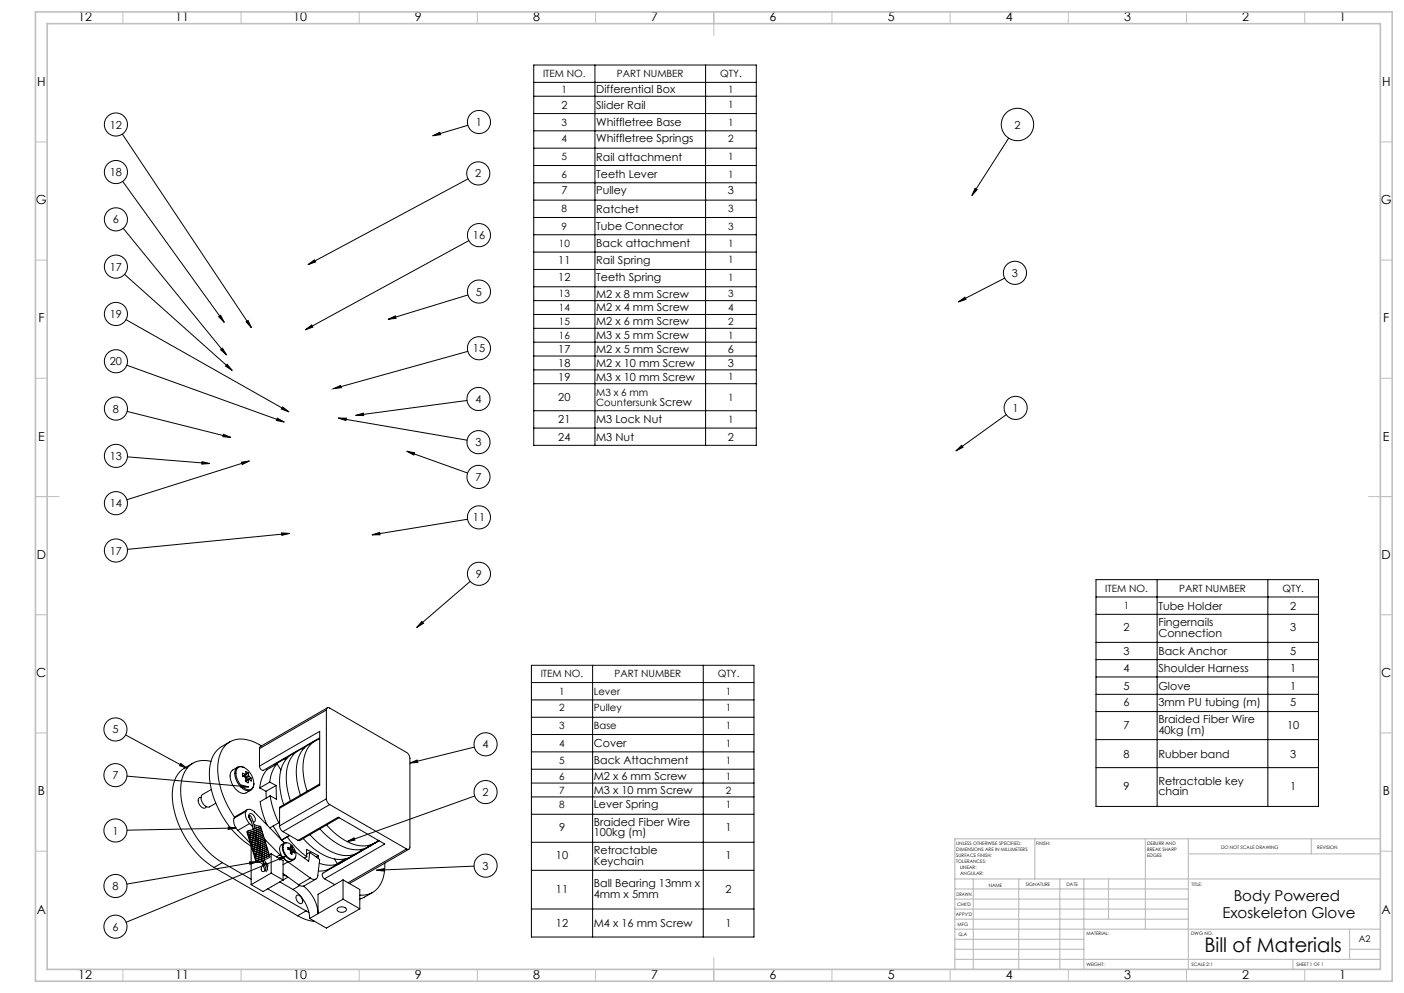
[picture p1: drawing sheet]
<svg xmlns="http://www.w3.org/2000/svg" width="594mm" height="420mm" viewBox="0 0 594 420" stroke-linecap="round" stroke-linejoin="round" font-family="sans-serif">
<g fill="none" stroke="#000" stroke-width=".42">
<path d="M225.8 27.5h94.2v160.9h-94.2zM225.8 34.8h94.2M251.7 27.5v160.9M298.5 27.5v160.9M51.8 56.7l54.6 81.9M183.1 57.4l3-1.4 .3 1zM197.9 53l-14.8 4.4M225.8 40.7h94.2M225.8 48h94.2M225.8 55.3h94.2M426.8 58.4l-15.6 24.3M51.9 76.7l43 59.6"/>
<path d="M198 75.7l-67.6 36.2M225.8 62.7h94.2M225.8 70h94.2M225.8 77.3h94.2M412.5 79.6l.9 .6-2.2 2.5zM52.1 96.6l43.7 53.5M225.8 84.6h94.2M225.8 92h94.2M225.8 99.3h94.2M52.7 116l45.5 40.7M130.4 111.9l2.6-2 .5 .9zM198.3 101.8l-69.1 37.7"/>
<path d="M225.8 106.6h94.2M225.8 114h94.2M425.1 117.6l-19.6 10.1M53.3 135.2l68.9 39M92.5 133.9l.8-.6 1.6 3zM104.1 136.1l.9-.5 1.4 3zM129.2 139.5l2.7-2 .5 .8zM164.3 135.1l3-1.5 .3 1zM198 124.8l-33.7 10.3M225.8 121.3h94.2M225.8 127.2h94.2M225.8 133h94.2"/>
<path d="M225.8 138.9h94.2M405.5 127.7l2.7-2 .5 .9zM53.6 154.5l66.6 24M93.3 147.9l.8-.6 1.7 2.8zM96.1 154.1l2.1 2.6-2.8-1.8zM197.9 148.6l-56.7 15.8M225.8 144.7h94.2M225.8 150.6h94.2M225.8 156.4h94.2M53.8 174l43.8 11M117.3 176.9l2.9 1.6-3.3-.6zM119.6 172.1l2.6 2.1-3.1-1.2z"/>
<path d="M141.2 164.4l3-1.4a.5 .5 0 0 0-.3 .6 .5 .5 0 0 0 .6 .4zM143.2 176.8l54.4 9.4M143.2 176.8l3.3 .1-.2 1zM150.5 175.7l3.2-1 .1 1.1zM197.6 169.4l-47.1 6.3M225.8 162.3h94.2M225.8 173.7h94.2M425.7 175.4l-21.2 15.3M53.9 193.2l34.8 2.9M85.5 195.3l3.2 .8-3.3 .2zM94.5 183.7l3.1 1.3-3.3-.3zM102.2 195.5l3.3-.5-3 1.5z"/>
<path d="M105.5 195l-51.8 16.4M172.1 190.9l25.7 9.2M172.1 190.9l3.3 .6-.3 1zM225.8 181.1h94.2M404.5 190.7l2.3-2.3 .6 .8zM197.8 219.6l-40.4 6.6M119.1 225.4l3.3 .2-3.2 .8zM122.4 225.6l-68.5 6.8M157.4 226.2l3.2-1 .2 1zM198.9 245.9l-22.6 19.5M463.7 245.2h94.1v95.9h-94.1zM463.7 259.8h94.1"/>
<path d="M463.7 252.5h94.1M489.5 245.2v95.9M536.4 245.2v95.9M178.5 262.8l.7 .8-2.9 1.8zM463.7 271.7h94.1M463.7 279h94.1M138.5 299.4l-28.3 16.3-.4 .9M224.8 281.4h94.2v114.9h-94.2zM224.8 296h94.2M224.8 288.7h94.2M250.7 281.4v114.9M297.5 281.4v114.9"/>
<path d="M463.7 286.3h94.1M463.7 293.7h94.1M53.1 310.9l26 14.1M97.3 313.7l-3.5 2.1a11.9 11.9 0 0 0-5.2 10.6 39.1 39.1 0 0 0 17.7 31.5v16.3M109.8 316.6v7.4M110.6 315.5a13.9 13.9 0 0 0-12.5-2.1 11.7 11.7 0 0 0-6 11 37 37 0 0 0 7.1 21.3M126.3 317.4a12.7 12.7 0 0 0-8 13.6l.6 5.1 1.1 4.3M128.6 316.5a9.6 9.6 0 0 0-7.1 8.2 26.8 26.8 0 0 0 1.4 14.1M133.4 313.4a12.7 12.7 0 0 0-8.1 13.5l.6 5.2 1.2 4.2M135.3 312.1l-23.8 13.7a1.61 1.61 0 0 1-1.7-1.8M135.3 312.5a10.4 10.4 0 0 0-7 9.6 29.8 29.8 0 0 0 1.6 12.6M138.1 300.3a.86 .86 0 0 1 .4-.9 .86 .86 0 0 1 1 .1l32.5 18.8a3.2 3.2 0 0 1 1.4 2.4v37.6a.86 .86 0 0 1-.4 .9 .86 .86 0 0 1-1-.1"/>
<path d="M138.1 300.3v37.6M138.1 300.3l-28.3 16.3M200.7 316l-27.3 6.7M224.8 303.4h94.2M224.8 310.7h94.2M224.8 318h94.2M463.7 301h94.1M463.7 312.8h94.1M53.7 328.3l51.6 4.5M76.5 322.9l2.6 2.1-3.1-1.2zM81.6 322.8l-3.5 2.1a11.9 11.9 0 0 0-5.2 10.6 38.9 38.9 0 0 0 17.7 31.4M85.1 337.3h-.4a2.12 2.12 0 0 0 0 3.4l1.2 1.1a.93 .93 0 0 0 1.4-.6"/>
<path d="M89.3 322a9.6 9.6 0 0 0-12.5 8.4 36.2 36.2 0 0 0 9.1 27.4l4 4 4.2 3.1M89.4 333.9l-3.7 2.2a3.6 3.6 0 0 0 2.5 5.3l3.1-1.7M98.2 325.8l2.3-1.3a4.1 4.1 0 0 0-.7 5.1 6.3 6.3 0 0 0 5.8 4.8l.4-.2a4 4 0 0 1-3.6 1.3 7.6 7.6 0 0 1-4.5-9.2zM100.3 325.1a2.95 2.95 0 0 1 4.6 .7 6 6 0 0 1 1.6 7.9 3.8 3.8 0 0 1-4.8-1.8 6.6 6.6 0 0 1-1.4-6.8zM100.5 324.5l1.5-.3 1.2 .4M102 332l3.3 .8-3.4 .2zM103.8 327.5l-.7-.3a.45 .45 0 0 0-.6 .1 .45 .45 0 0 0 .1 .6v.3l1.2 .5 .3 .5M104.1 327.4l-.3 .1M104.1 329.2v.2a.95 .95 0 0 0-.1 1.1 .95 .95 0 0 0 1 .5l.2-1.2M104.1 327.4l-1.4 .9 1.1-.8M105 326.9l.2 1.1M105 326.9l-1.1-.6 .2 1.1"/>
<path d="M105 326.9l-1.5 1.7M105.2 328l.2 .5M105.2 329.8l-1.3 .6M105.2 328l-1.3 .8M105.4 329.7l-.2 .1M105.4 328.5l.9 .7M105.4 329.7l-1.5 .7M105.4 328.5l-1.3 .6M106.3 329.2v1.2l-.9-.7M106.3 329.2l-2.2 .4M107.4 331.5a3 3 0 0 1-1.4 2.7M109.8 324l25.5-14.7v22.8l-17 9.8"/>
<path d="M109.9 333.3l2.6 1.4M112.5 334.7l.1 2.9M114.1 330.8l2.7 1.4M114.1 330.8l-4.2 2.5M114.3 336.6a37.3 37.3 0 0 0 3.6 11.4M114.3 336.6l-4.2 2.5 .8 4.2 2.1 5.7M116.8 332.2l.1 5.8-2.6-1.4M116.8 332.2l-4.3 2.5M117.2 323.1a13.3 13.3 0 0 0-3.1 7.7M117.2 323.1l-4.2 2.4a13 13 0 0 0-3.1 7.8M117.2 323.1l1.7 2.6M120 320.9l.3 .1"/>
<path d="M120.6 320.9l.3 .4M120.6 320.9l-4.2 2.4 .1 .2M121.5 320.6l-.9 .3M135.3 331.6l-16.7 9.6-.3 .7M138.1 337.9a3.2 3.2 0 0 0 1.4 2.4M138.1 337.9l-19.8 11.4M173.4 322.7l3.1-1.2 .2 1zM200.8 336.7l-53.9 19.3M224.8 325.3h94.2M224.8 331.2h94.2M224.8 337.1h94.2M463.7 324.7h94.1"/>
<path d="M96.6 349.8l3.3 .4-3.3 .6zM99.1 346.1a5.4 5.4 0 0 0 1.5 5.1M99.9 350.2l-46.2 .9M100.6 351.2l5.5 5.6M104 343.2a2.11 2.11 0 0 1 3.7 .3l12.7 13.1M104 343.2a5.4 5.4 0 0 0 1.6 5.2M104 343.2l-4.9 2.9M104.6 342.5l-5 2.8-.5 .8M104.8 352.3l-.1 .5 .5 .1M105.3 345.7a1.12 1.12 0 0 1 .6-1.6 1.12 1.12 0 0 1 1.5 .9 1.51 1.51 0 0 1 .8 1.4 1.51 1.51 0 0 1-1.1 1.3M105.4 346.1l.2-1.1a2.14 2.14 0 0 1 1.4 2.2l.8 3.4M105.5 352.9l-.4 .1"/>
<path d="M105.5 345.6l1.2 3.2 .3 2.1M105.6 346.4l.6 .8M105.6 348.4l1.4 1.4M105.6 348.4l-5 2.8M106 354.3l-.5 .2M106.2 356.7l-.2 .4 .5 .2M106.2 355.1l-.6 .4 .4 .4M106.2 356.7h.1M106.4 355.8l-.6 .5 .6 .3M106.6 357.3h.1M106.6 358.2l-.1 .4 .4 .3M107.6 352.3l-.9 .2"/>
<path d="M107.6 348.8l2.6 .7M107.8 353l-.9 .3M108 349.7l1.1 .3M108.3 351.1v.1M108.4 352.8l-.6 .1M108.6 353.5l-1.4 .5M108.8 354.3l-1.4 .4M108.9 351.7v.1M109 355l-1.4 .4M109.2 357.4l-1 .2M109.3 355.7l-.6 .2M109.4 358.1l-.9 .2"/>
<path d="M109.5 356.5l-1.5 .4M109.6 349.8l-4.8 1.7M109.6 358.9l-.9 .2M109.7 357.2l-.5 .1M109.9 359.6l-1 .2M109.9 350.5l-5 1.8 .4-.2M109.9 357.9l-.5 .2M110.2 358.7l-.6 .1M110.2 350.2l.4 .6-.6 .4-4.9 1.8M110.2 349.5v.7l-2.3 1.1a4.7 4.7 0 0 1-3.4 .9v-.5l1.4-.6M110.2 349.5l-.5 .3M110.4 351l.4 .3a6.2 6.2 0 0 1-3.8 1.9l-1.7 .5-.4-.2 .2-.5 5-1.8"/>
<path d="M110.4 351.9l-4.9 1.8M110.4 359.4l-.5 .1M110.6 352.7l-5.1 1.8-.2 .4 .5 .3M110.6 351.7l.5 .4a11.7 11.7 0 0 1-5.9 2.2l-.1-.4 .7-.3M110.9 352.4l.4 .4-.4 .5-5.1 1.9 5-1.7M111.1 354.1l-5.1 1.8M111.1 353.2l.4 .2a7.1 7.1 0 0 1-4.5 2.2l-.9 .3M111.3 354.9l-5.1 1.8M111.3 353.9l.5 .3a6.3 6.3 0 0 1-4.2 2l-1.3 .4M111.5 355.6l-4.9 1.8M111.6 354.6l.4 .3a5.3 5.3 0 0 1-3.7 1.9l-1.7 .5M111.6 354.6l6.8 7"/>
<path d="M111.7 356.4l-5 1.8 .4-.2M111.8 355.3l.4 .4a10.2 10.2 0 0 1-5.2 2.3l-.8-.1 .1-.3 .6-.4M111.9 357.1l-5 1.8M112 356.1l.4 .3a7 7 0 0 1-4.6 2.2l-.9 .2M112.2 356.8l.4 .4a11.8 11.8 0 0 1-5.4 2.3l-.5-.1 .2-.5M112.2 357.8l-4.9 1.8M112.4 358.5l-5.2 1.9v.5l.4 .1M112.4 357.6l.5 .4-.5 .5-5.4 1.7v-.5l.6-.3M112.6 359.3l-5 1.8M112.7 358.3l.4 .2a4 4 0 0 1-3.4 1.9l-2.1 .6M112.9 360l-5.1 1.8M112.9 359l.4 .2a6.1 6.1 0 0 1-4.5 2.3l-1.3 .2 .1-.6"/>
<path d="M113.1 359.7l.4 .3-.4 .6-5 1.9M115.6 349.4l3.5 5.9M117.9 348l-3.7 2.2M118.3 349.3a2.97 2.97 0 0 0 1.4 2.4M118.3 341.9v7.4M118.3 347.8l-.4 .2M119.1 355.3h.1M119.7 351.7l6.4 3.7M120.2 356.9a3.1 3.1 0 0 1 4.2 2l.2 .2a2.66 2.66 0 0 1-.9 4.4 5 5 0 0 1-3.5-6.6zM120.3 356.6a2.98 2.98 0 0 0-1.5 4.7 4 4 0 0 0 4.3 2.9l1.2-.6M120.3 356.6a4.3 4.3 0 0 0 1 6l1.7 1.1 1.3-.1M121.1 356.4l-.8 .2"/>
<path d="M121.5 354a37.7 37.7 0 0 0 8.3 8.4M121.5 354l1-.6-3.4 1.9M121.5 354l-2.3 1.4M122.8 358.8l-.2-.1a.44 .44 0 0 0-.8-.1 .44 .44 0 0 0 .4 .7l.8 .6a.97 .97 0 0 0 .5 1.5l.2-1.1M123 358.7l-.2 .1M123 358.7l-.9 .6 .7-.5M123.5 358.2l.2 .8M123.5 358.2l-.7-.4 .2 .9M123.5 358.2l-1.1 1.2M123.7 359l.2 .4M123.7 359l-.9 .6M123.9 359.4l.6 .6"/>
<path d="M123.9 359.4l-.9 .5M124.5 360v.8l-.6-.6M124.5 360l-1.6 .3M126.1 355.4l17-9.8 19.7 11.4-25.5 14.7M128.3 354.7a23.5 23.5 0 0 0 15.2 8.8l3.5-.5 4.3-2.3M131.1 353a23.5 23.5 0 0 0 15.2 8.9h1.3a8.4 8.4 0 0 0 5.6-2.7M135.4 350.6a23.5 23.5 0 0 0 15.2 8.8 11.8 11.8 0 0 0 7.8-2.8M138.2 349a23.5 23.5 0 0 0 15.2 8.8l3.6-.5 3-1.9M139.5 340.3l32.5 18.8M139.5 340.3l-19.8 11.4M143.5 345.9l-16.7 9.6-.7-.1M146.9 356l2.9-1.6 .3 .9z"/>
<path d="M152.7 359.7l.1 .3M155.1 358.5l.2 .1M157 357.5l-.3 .3M157.3 357.2v.2M158 356.9v.1M160.4 355.6l-23.8 13.7a1.64 1.64 0 0 0 .7 2.4M172 359.1l-24.8 14.3M173 359.2l-25.2 14.5M224.8 344.4h94.2M224.8 356.3h94.2M90.6 366.9l35.3 20.4M94.1 364.9l12.2 7"/>
<path d="M94.1 364.9l-3.5 2M105.6 364.5h3.3l-3.2 1.1zM107.8 360.2l-.5 .2M108 360.9l-.4 .2M108 362.5l-.2 .5 .5 .2M108 362.5v.1M108.2 361.7l-.5 .2a.36 .36 0 0 0 0 .5 .36 .36 0 0 0 .5 0M108.5 364h.1M108.8 364.6l1.4 .3 1 .7M108.9 364.5l-55.2 9.4M110.1 360.3l-.9 .3M110.2 361v.1"/>
<path d="M110.3 364.2l1.4 .9M110.6 360.1l-.5 .1M110.8 360.8l-1.4 .5M111.1 361.6l-.6 .1M111.1 363.8l1.5 4.9M111.3 362.3l-1.5 .5M111.4 366.1l.7 2.2M111.5 363l-.5 .2M111.8 365.3a2.4 2.4 0 0 0-.8 3.3h.7l.8-.6M111.8 363.7l1.5 4.4M112 366l-.6 .2M112.4 365a1.2 1.2 0 0 1 1 .9 1.2 1.2 0 0 1-.3 1.2"/>
<path d="M113.1 360.7l-5.1 1.8M113.3 375.9l16.2 9.4M113.3 360.5l.5 .4-.3 .4-5.1 1.9 4.9-1.7M113.5 362.2l-5 1.8M113.6 361.2l.4 .3a7 7 0 0 1-4.4 2.1l-1.5 .2-.1-.4 .7-.3M113.8 361.9l.4 .4-.4 .5-5.2 1.9a.35 .35 0 0 1-.4-.4 .35 .35 0 0 1 .3-.3M114.7 361.1l-.7 .4M114.7 361.1v8.2M114.7 369.3l-8.4 4.9M114.7 361.1l5.1 2.9v8.2M114.7 369.3l5.1 2.9M118 362.8l3.2-.8-2.8 1.8z"/>
<path d="M118.4 373l5.5 3.2M118.4 361.6l3.4 2.9M118.4 361.6l-1.4 .8M119.8 370.1l1.8 .7M119.8 372.2l-8.5 4.9-5-2.9M119.8 369.5l6.6 4.7M121.2 362l-67.8 28.1M121.8 364.5l9.5 6.9M121.8 364.5l-2 1.2M121.8 371l-2 1.2M123.9 360.2l-.2 .1M123.9 360.2l-1 .5 .8-.4"/>
<path d="M123.9 376.2a15.5 15.5 0 0 1 7.1 12.3M124.3 363.5v.1M125 362.7l-.7 .8M125 360.3l5.6 4 .5-3.8M125.4 378.8a2.06 2.06 0 0 1 2.7 2.4l-.1 .4a1.05 1.05 0 0 1-1 .6 1.05 1.05 0 0 1-1-.7l-.7-1.4zM126.8 374.6l-2.9 1.6M128.4 374.8a15.9 15.9 0 0 1 6.1 11.7M129.8 362.4l-1 .6M131.1 360.5l4.2 3.1-.9 6.8a1.76 1.76 0 0 1-1.2 1.6 1.76 1.76 0 0 1-1.9-.6M131.1 360.5l-1.3 .7M131.3 371.4l-4.9 2.8M133.7 371.8l-5.3 3h-.9l-1.1-.6"/>
<path d="M134.7 361.9v1.2M134.7 361.9l-5-2.6 .1 3.1M134.7 361.9l-1 .6M135.1 365.1a11.8 11.8 0 0 0 7.7 .4M137.3 371.7l4.3 2.5M141.5 363.3l1.3 2.2M142.8 365.5l-4.3 2.4-3.8 .5M143.4 365.4h.1M145.1 372.2l-10.6 6.1v8.2M145.1 372.2v8.1M145.1 372.2l7.1 4v8.2M146.1 363.3l-3.4 2"/>
<path d="M150.3 361.3l.1 .1M152.3 360.1v.2M157.7 377.5l-5.5 2.8M159.3 368.1l3.3-.7v1zM162.8 365.1a12.7 12.7 0 0 1-5.9 12.8l-2.3 .6-2.4 .1M200.6 366.3l-41.3 1.8M224.8 368.1h94.2M125.9 387.3l4.2 1.9 3 .5M129.5 385.3l1.2 .7M129.5 385.3l-3.6 2M134.5 386.5l-3.5 2M143 384a2.44 2.44 0 0 1 3.6 .8 2.29 2.29 0 0 1-4-.1z"/>
<path d="M145.1 380.3l-10.6 6.2M145.1 380.3l7.1 4.1M152.2 384.4l-14.1 8.2-7.1-4.1M224.8 384.5h94.2"/>
<circle cx="49" cy="52.7" r="4.9"/>
<circle cx="202.6" cy="51.6" r="4.9"/>
<circle cx="430.5" cy="52.6" r="6.8"/>
<circle cx="49" cy="72.8" r="4.9"/>
<circle cx="202.4" cy="73.3" r="4.9"/>
<circle cx="49.1" cy="92.8" r="4.9"/>
<circle cx="202.7" cy="99.4" r="4.9"/>
<circle cx="49" cy="112.8" r="4.9"/>
<circle cx="429.4" cy="115.4" r="4.9"/>
<circle cx="49" cy="132.8" r="4.9"/>
<circle cx="202.6" cy="123.3" r="4.9"/>
<circle cx="49" cy="152.8" r="4.9"/>
<circle cx="202.6" cy="147.3" r="4.9"/>
<circle cx="49" cy="172.8" r="4.9"/>
<circle cx="202.4" cy="168.7" r="4.9"/>
<circle cx="429.7" cy="172.5" r="4.9"/>
<circle cx="49" cy="192.8" r="4.9"/>
<circle cx="202.4" cy="187" r="4.9"/>
<circle cx="49" cy="212.8" r="4.9"/>
<circle cx="202.4" cy="201.7" r="4.9"/>
<circle cx="202.7" cy="218.8" r="4.9"/>
<circle cx="49" cy="232.9" r="4.9"/>
<circle cx="202.6" cy="242.7" r="4.9"/>
<circle cx="48.8" cy="308.5" r="4.9"/>
<circle cx="205.4" cy="314.8" r="4.9"/>
<circle cx="48.8" cy="327.9" r="4.9"/>
<circle cx="205.4" cy="335" r="4.9"/>
<circle cx="48.8" cy="351.3" r="4.9"/>
<circle cx="48.8" cy="374.7" r="4.9"/>
<circle cx="205.4" cy="366.1" r="4.9"/>
<circle cx="48.8" cy="392" r="4.9"/>
</g>
<g fill="none" stroke="#c0c0c0" stroke-width=".42">
<path d="M52 5v5M102 5v5M152 5v5M202 5v5M252 5v5M302 5v10M352 5v5M402 5v5M452 5v5M502 5v5M552 5v5M15 60h5"/>
<path d="M584 60h5M15 110h5M584 110h5M15 160h5M584 160h5M15 210h10M579 210h10M15 260h5M584 260h5M15 310h5M584 310h5M15 360h5"/>
<path d="M584 360h5M52 410v5M102 410v5M152 410v5M202 410v5M252 410v5M302 405v10M352 410v5M402 410v5M452 410v5M502 410v5M552 410v5"/>
</g>
<g fill="none" stroke="#c0c0c0" stroke-width=".5">
<path d="M437.8 354.8v17M484.6 354.8v38.2M502.8 354.8v55.2M554.8 354.8v6.4M584 354.8h-180v55.2M404 371.8h180M404 376h98.8M411.8 371.8v38.2M431 371.8v38.2M448.4 371.8v38.2M458.6 371.8v38.2M469 371.8v17"/>
<path d="M502.8 361.2h81.2M404 388.8h98.8M404 384.5h98.8M404 380.3h98.8M404 397.3h54.6M404 393h180M571 393v12.8M404 405.8h180M404 401.5h54.6M547 405.8v4.2M571 401.5h13"/>
</g>
<path d="M15 5h574v410h-574zM20 10h564v400h-564z" fill="none" stroke="#c0c0c0" stroke-width=".7"/>
<path d="M183.1 57.4l3-1.4 .3 1zM178.5 262.8l.7 .8-2.9 1.8zM157.4 226.2l3.2-1 .2 1zM172.1 190.9l3.3 .6-.3 1zM130.4 111.9l2.6-2 .5 .9zM150.5 175.7l3.2-1 .1 1.1zM164.3 135.1l3-1.5 .3 1zM129.2 139.5l2.7-2 .5 .8zM104.1 136.1l.9-.5 1.4 3zM92.5 133.9l.8-.6 1.6 3zM94.5 183.7l3.1 1.3-3.3-.3zM93.3 147.9l.8-.6 1.7 2.8zM96.1 154.1l2.1 2.6-2.8-1.8zM141.2 164.4l3-1.4a.5 .5 0 0 0-.3 .6 .5 .5 0 0 0 .6 .4zM119.6 172.1l2.6 2.1-3.1-1.2zM117.3 176.9l2.9 1.6-3.3-.6zM119.1 225.4l3.3 .2-3.2 .8zM143.2 176.8l3.3 .1-.2 1zM85.5 195.3l3.2 .8-3.3 .2zM102.2 195.5l3.3-.5-3 1.5zM173.4 322.7l3.1-1.2 .2 1zM146.9 356l2.9-1.6 .3 .9zM159.3 368.1l3.3-.7v1zM76.5 322.9l2.6 2.1-3.1-1.2zM118 362.8l3.2-.8-2.8 1.8zM105.6 364.5h3.3l-3.2 1.1zM96.6 349.8l3.3 .4-3.3 .6zM102 332l3.3 .8-3.4 .2zM404.5 190.7l2.3-2.3 .6 .8zM412.5 79.6l.9 .6-2.2 2.5zM405.5 127.7l2.7-2 .5 .9z" fill="#000"/>
<text font-size="8.5" x="509.5" y="402.7">Bill of Materials</text>
<g font-size="6.3">
<text x="521.9" y="381">Body Powered</text>
<text x="517.2" y="388.4">Exoskeleton Glove</text>
</g>
<g font-size="5.3">
<text x="33.1" y="8.9">12</text>
<text x="74.1" y="8.9">11</text>
<text x="124.1" y="8.9">10</text>
<text x="175.6" y="8.9">9</text>
<text x="225.6" y="8.9">8</text>
<text x="275.6" y="8.9">7</text>
<text x="325.6" y="8.9">6</text>
<text x="375.6" y="8.9">5</text>
<text x="425.6" y="8.9">4</text>
<text x="475.6" y="8.9">3</text>
<text x="525.6" y="8.9">2</text>
<text x="566.6" y="8.9">1</text>
<text x="15.7" y="36.4">H</text>
<text x="584.7" y="36.4">H</text>
<text x="15.2" y="86.4">G</text>
<text x="584.2" y="86.4">G</text>
<text x="16.2" y="136.4">F</text>
<text x="585.2" y="136.4">F</text>
<text x="16.1" y="186.4">E</text>
<text x="585.1" y="186.4">E</text>
<text x="15.5" y="236.4">D</text>
<text x="584.5" y="236.4">D</text>
<text x="15.4" y="286.4">C</text>
<text x="584.4" y="286.4">C</text>
<text x="16" y="336.4">B</text>
<text x="585" y="336.4">B</text>
<text x="15.5" y="386.4">A</text>
<text x="584.5" y="386.4">A</text>
<text x="33.1" y="413.9">12</text>
<text x="74.1" y="413.9">11</text>
<text x="124.1" y="413.9">10</text>
<text x="175.6" y="413.9">9</text>
<text x="225.6" y="413.9">8</text>
<text x="275.6" y="413.9">7</text>
<text x="325.6" y="413.9">6</text>
<text x="375.6" y="413.9">5</text>
<text x="425.6" y="413.9">4</text>
<text x="475.6" y="413.9">3</text>
<text x="525.6" y="413.9">2</text>
<text x="566.6" y="413.9">1</text>
</g>
<g font-size="4.7">
<text x="252.2" y="39.4">Differential Box</text>
<text x="237.5" y="46">2</text>
<text x="252.2" y="46">Slider Rail</text>
<text x="201.4" y="53.3">1</text>
<text x="252.2" y="53.3">Whiffletree Base</text>
<text x="46.5" y="54.4">12</text>
<text x="429.2" y="54.4">2</text>
<text x="252.2" y="60.2">Whiffletree Springs</text>
<text x="252.2" y="68">Rail attachment</text>
<text x="46.5" y="74.5">18</text>
<text x="201.1" y="75">2</text>
<text x="252.2" y="75.3">Teeth Lever</text>
<text x="237.5" y="82.2">7</text>
<text x="252.2" y="82.2">Pulley</text>
<text x="308" y="82.2">3</text>
<text x="252.2" y="90">Ratchet</text>
<text x="47.8" y="94.5">6</text>
<text x="200.1" y="101.1">16</text>
<text x="252.2" y="97.3">Tube Connector</text>
<text x="252.2" y="104.6">Back attachment</text>
<text x="236.2" y="111.5">11</text>
<text x="252.2" y="111.5">Rail Spring</text>
<text x="46.5" y="114.5">17</text>
<text x="236.2" y="118.9">12</text>
<text x="252.2" y="118.9">Teeth Spring</text>
<text x="428.1" y="117.1">3</text>
<text x="201.4" y="125">5</text>
<text x="252.2" y="125.9">M2 x 8 mm Screw</text>
<text x="252.2" y="131.7">M2 x 4 mm Screw</text>
<text x="46.5" y="134.5">19</text>
<text x="252.2" y="137.6">M2 x 6 mm Screw</text>
<text x="252.2" y="143.5">M3 x 5 mm Screw</text>
<text x="200.1" y="149">15</text>
<text x="236.2" y="149.3">17</text>
<text x="252.2" y="149.3">M2 x 5 mm Screw</text>
<text x="308" y="149.3">6</text>
<text x="46.5" y="154.5">20</text>
<text x="236.2" y="155.2">18</text>
<text x="252.2" y="155.2">M2 x 10 mm Screw</text>
<text x="308" y="155.2">3</text>
<text x="236.2" y="161">19</text>
<text x="252.2" y="161">M3 x 10 mm Screw</text>
<text x="201.2" y="170.5">4</text>
<text x="236.2" y="169.7">20</text>
<text x="47.8" y="174.5">8</text>
<text x="236.2" y="179.1">21</text>
<text x="252.2" y="179.1">M3 Lock Nut</text>
<text x="428.4" y="174.2">1</text>
<text x="201.2" y="188.7">3</text>
<text x="236.2" y="186.4">24</text>
<text x="252.2" y="186.4">M3 Nut</text>
<text x="308" y="186.4">2</text>
<text x="46.5" y="194.5">13</text>
<text x="201.2" y="203.4">7</text>
<text x="46.5" y="214.5">14</text>
<text x="200.1" y="220.5">11</text>
<text x="46.5" y="234.5">17</text>
<text x="201.4" y="244.4">9</text>
<text x="490.1" y="257.8">Tube Holder</text>
<text x="545.8" y="257.8">2</text>
<text x="475.3" y="267">2</text>
<text x="490.1" y="264.7">Fingernails</text>
<text x="490.1" y="269.2">Connection</text>
<text x="545.8" y="267">3</text>
<text x="475.3" y="277">3</text>
<text x="490.1" y="277">Back Anchor</text>
<text x="545.8" y="277">5</text>
<text x="475.3" y="284.3">4</text>
<text x="490.1" y="284.3">Shoulder Harness</text>
<text x="545.8" y="284.3">1</text>
<text x="475.3" y="291.7">5</text>
<text x="490.1" y="291.7">Glove</text>
<text x="545.8" y="291.7">1</text>
<text x="475.3" y="298.6">6</text>
<text x="490.1" y="298.6">3mm PU tubing (m)</text>
<text x="545.8" y="298.6">5</text>
<text x="490.1" y="305.9">Braided Fiber Wire</text>
<text x="47.6" y="310.2">5</text>
<text x="475.3" y="308.1">7</text>
<text x="490.1" y="310.4">40kg (m)</text>
<text x="544.5" y="308.1">10</text>
<text x="204.2" y="316.5">4</text>
<text x="251.2" y="316">Cover</text>
<text x="251.2" y="323.3">Back Attachment</text>
<text x="475.3" y="320.4">8</text>
<text x="490.1" y="320.4">Rubber band</text>
<text x="545.8" y="320.4">3</text>
<text x="47.6" y="329.6">7</text>
<text x="251.2" y="329.9">M2 x 6 mm Screw</text>
<text x="251.2" y="335.8">M3 x 10 mm Screw</text>
<text x="475.3" y="334.1">9</text>
<text x="490.1" y="331.9">Retractable key</text>
<text x="545.8" y="334.1">1</text>
<text x="204.2" y="336.7">2</text>
<text x="251.2" y="342">Lever Spring</text>
<text x="490.1" y="336.4">chain</text>
<text x="47.6" y="353">1</text>
<text x="236.5" y="351.5">9</text>
<text x="251.2" y="349.3">Braided Fiber Wire</text>
<text x="251.2" y="353.8">100kg (m)</text>
<text x="307" y="351.5">1</text>
<text x="235.2" y="363.4">10</text>
<text x="251.2" y="361.1">Retractable</text>
<text x="251.2" y="365.7">Keychain</text>
<text x="307" y="363.4">1</text>
<text x="204.2" y="367.8">3</text>
<text x="47.6" y="376.5">8</text>
<text x="235.2" y="377.5">11</text>
<text x="251.2" y="375.2">Ball Bearing 13mm x</text>
<text x="307" y="377.5">2</text>
<text x="251.2" y="379.8">4mm x 5mm</text>
<text x="47.6" y="393.7">6</text>
<text x="235.2" y="392.1">12</text>
<text x="251.2" y="392.1">M4 x 16 mm Screw</text>
<text x="307" y="392.1">1</text>
</g>
<g font-size="4.2">
<text x="229.7" y="32.7">ITEM NO.</text>
<text x="261" y="32.7">PART NUMBER</text>
<text x="304.7" y="32.7">QTY.</text>
<text x="237.6" y="39.3">1</text>
<text x="308.1" y="39.3">1</text>
<text x="308.1" y="45.9">1</text>
<text x="237.6" y="53.2">3</text>
<text x="308.1" y="53.2">1</text>
<text x="237.6" y="60.1">4</text>
<text x="308.1" y="60.1">2</text>
<text x="237.6" y="67.8">5</text>
<text x="308.1" y="67.8">1</text>
<text x="237.6" y="75.2">6</text>
<text x="308.1" y="75.2">1</text>
<text x="237.6" y="89.8">8</text>
<text x="308.1" y="89.8">3</text>
<text x="237.6" y="97.1">9</text>
<text x="308.1" y="97.1">3</text>
<text x="236.4" y="104.5">10</text>
<text x="308.1" y="104.5">1</text>
<text x="308.1" y="111.4">1</text>
<text x="308.1" y="118.7">1</text>
<text x="236.4" y="125.7">13</text>
<text x="308.1" y="125.7">3</text>
<text x="236.4" y="131.6">14</text>
<text x="308.1" y="131.6">4</text>
<text x="236.4" y="137.4">15</text>
<text x="308.1" y="137.4">2</text>
<text x="236.4" y="143.3">16</text>
<text x="308.1" y="143.3">1</text>
<text x="308.1" y="160.9">1</text>
<text x="252.2" y="167.3">M3 x 6 mm</text>
<text x="252.2" y="171.7">Countersunk Screw</text>
<text x="308.1" y="169.5">1</text>
<text x="308.1" y="178.9">1</text>
<text x="467.6" y="250.3">ITEM NO.</text>
<text x="498.9" y="250.3">PART NUMBER</text>
<text x="542.5" y="250.3">QTY.</text>
<text x="475.5" y="257.7">1</text>
<text x="228.8" y="286.6">ITEM NO.</text>
<text x="260" y="286.6">PART NUMBER</text>
<text x="303.7" y="286.6">QTY.</text>
<text x="236.6" y="293.9">1</text>
<text x="251.2" y="293.9">Lever</text>
<text x="307.1" y="293.9">1</text>
<text x="236.6" y="300.8">2</text>
<text x="251.2" y="300.8">Pulley</text>
<text x="307.1" y="300.8">1</text>
<text x="236.6" y="308.5">3</text>
<text x="251.2" y="308.5">Base</text>
<text x="307.1" y="308.5">1</text>
<text x="236.6" y="315.9">4</text>
<text x="307.1" y="315.9">1</text>
<text x="236.6" y="323.2">5</text>
<text x="307.1" y="323.2">1</text>
<text x="236.6" y="329.8">6</text>
<text x="307.1" y="329.8">1</text>
<text x="236.6" y="335.6">7</text>
<text x="307.1" y="335.6">2</text>
<text x="236.6" y="341.8">8</text>
<text x="307.1" y="341.8">1</text>
</g>
<text font-size="3.9" x="574.9" y="398.5">A2</text>
<g font-size="2">
<text x="404.6" y="357.6">UNLESS OTHERWISE SPECIFIED:</text>
<text x="438.4" y="357.6">FINISH:</text>
<text x="485.3" y="357.5">DEBURR AND</text>
<text x="485.3" y="360">BREAK SHARP</text>
<text x="516.6" y="359">DO NOT SCALE DRAWING</text>
<text x="557.3" y="359.2">REVISION</text>
<text x="404.6" y="360.1">DIMENSIONS ARE IN MILLIMETERS</text>
<text x="404.6" y="362.6">SURFACE FINISH:</text>
<text x="404.6" y="365.1">TOLERANCES:</text>
<text x="485.3" y="362.5">EDGES</text>
<text x="406.2" y="367.6">LINEAR:</text>
<text x="406.2" y="370.1">ANGULAR:</text>
<text x="418.3" y="375">NAME</text>
<text x="434" y="374.9">SIGNATURE</text>
<text x="451.2" y="374.9">DATE</text>
<text x="504.1" y="374.9">TITLE:</text>
<text x="404.6" y="379.1">DRAWN</text>
<text x="404.9" y="383.3">CHK'D</text>
<text x="404.4" y="387.4">APPV'D</text>
<text x="405.1" y="391.8">MFG</text>
<text x="405.5" y="396">Q.A</text>
<text x="459.6" y="395.5">MATERIAL:</text>
<text x="504" y="395.5">DWG NO.</text>
<text x="459.6" y="408.5">WEIGHT:</text>
<text x="504.1" y="408.6">SCALE:2:1</text>
<text x="548.5" y="408.6">SHEET 1 OF 1</text>
</g>
</svg>
